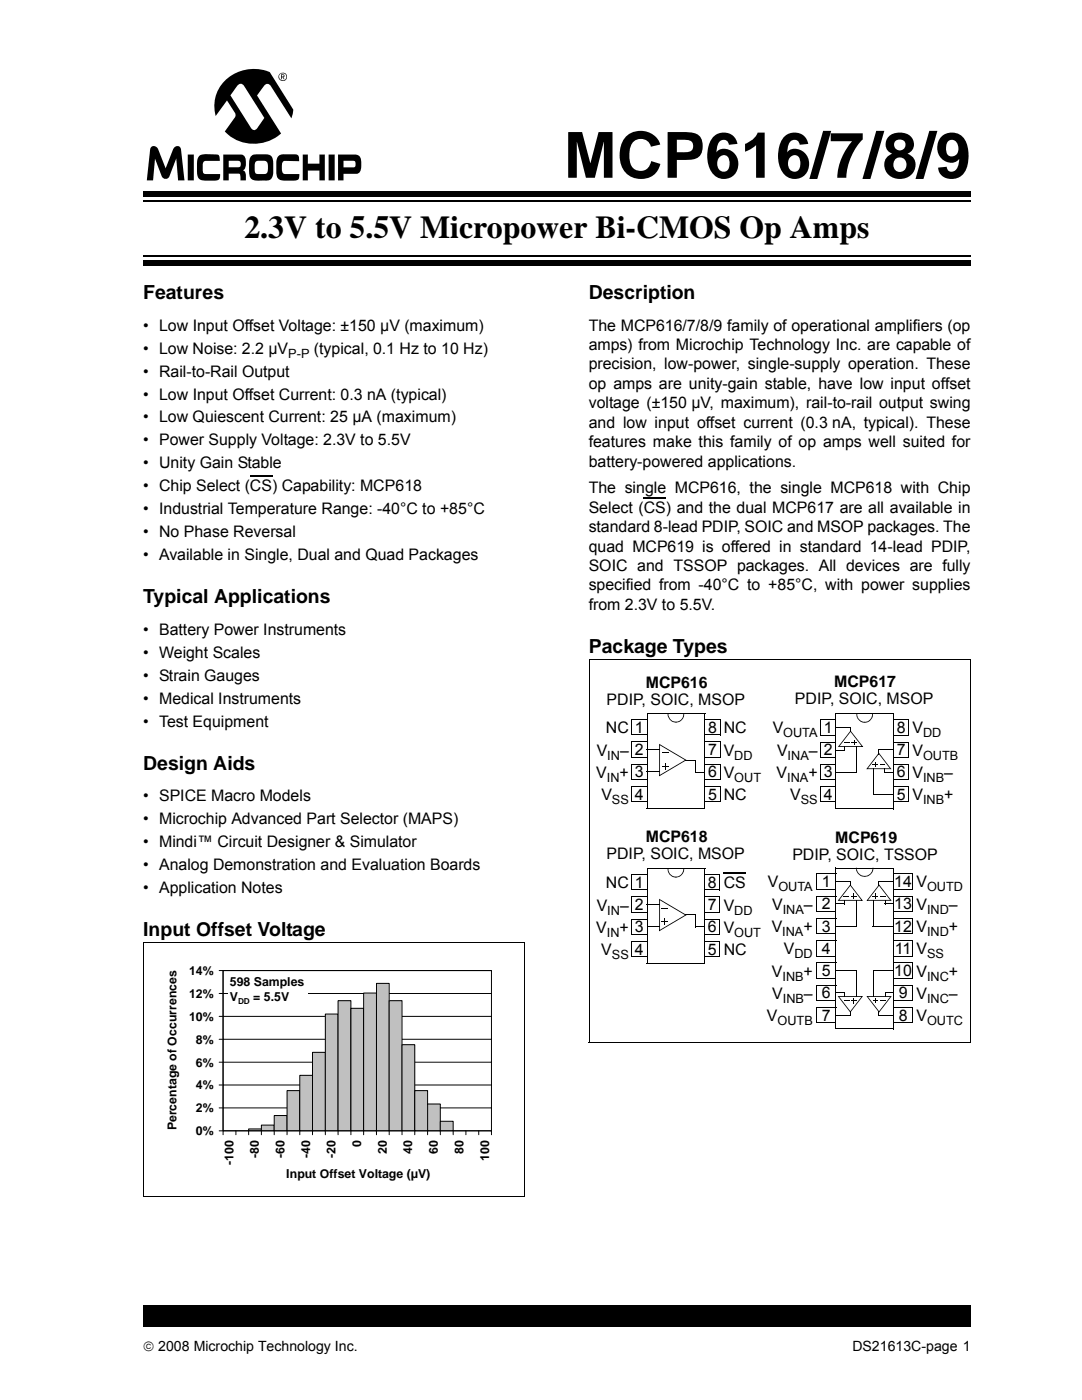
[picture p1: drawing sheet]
<svg xmlns="http://www.w3.org/2000/svg" width="216mm" height="279mm" viewBox="0 0 216 279" stroke-linecap="round" stroke-linejoin="round" font-family="sans-serif">
<g fill="#000">
<path d="M28.6 260.6h165.1v4.2h-165.1z"/>
<path d="M55.6 15.3a.84 .84 0 0 1 1.6 0 .84 .84 0 0 1-1.6 0zM67.5 30.8h3.3a1.37 1.37 0 0 1 1.3 1.8v.8a1.19 1.19 0 0 1-1 1.3h-2.6v1.3h-1zM65.6 30.8h1.2v5.2h-1.2zM44.7 16.3a8.3 8.3 0 0 1 9.1-1.9l4.7 7.5-.4 1.7-4-6.4a.77 .77 0 0 0-.7-.5 .77 .77 0 0 0-.8 .5l-1.3 1.9 4.8 7.5a8.2 8.2 0 0 1-11.2-.4l2-2.8a.87 .87 0 0 0-.1-1l-1.5-2.4-2.3 3.2a7.2 7.2 0 0 1 1.7-6.9zM60.4 30.8h1v1.9h2.3v-1.9h1.1v5.2h-1.1v-2h-2.3v2h-1zM55.6 31.1l.7-.3h2.4a.86 .86 0 0 1 1 1.1v.3l-2.8-.1a.79 .79 0 0 0-.7 1v.6a.87 .87 0 0 0 .7 1h2.8a.95 .95 0 0 1-.1 1 .95 .95 0 0 1-1 .3h-1.9a1.33 1.33 0 0 1-1.6-1.4l.1-2.5zM50.3 31l.6-.2h2.1a1.43 1.43 0 0 1 1.5 1.8v1.6a1.52 1.52 0 0 1-.4 1.5 1.52 1.52 0 0 1-1.6 .3h-.5a2.24 2.24 0 0 1-2-.5 5.9 5.9 0 0 1-.3-3.2l.2-.7zM44.6 30.8h3.4a1.2 1.2 0 0 1 1.1 1.6 1.45 1.45 0 0 1-.6 1.6l.5 .5 .1 1.5h-1.1v-.6a.53 .53 0 0 0-.4-.8h-2v1.4h-1zM39.7 31.2a4.7 4.7 0 0 1 3.2-.4 .77 .77 0 0 1 .8 .2 .77 .77 0 0 1 .2 .9v.2h-2.9a.66 .66 0 0 0-.6 .8v.8a.77 .77 0 0 0 .7 1h2.8a.97 .97 0 0 1-1.1 1.3h-1.9a1.47 1.47 0 0 1-1.6-1.8l.1-2.3zM37.5 30.8h1.2v5.2h-1.2zM30.1 29.5a.85 .85 0 0 1 .9-.3 .85 .85 0 0 1 .6 .6l1.4 3.8 1.5-3.8a.81 .81 0 0 1 .9-.7 .81 .81 0 0 1 .7 .9l.7 6h-1.3l-.3-4.4-1.4 3.5a.82 .82 0 0 1-.8 .6 .82 .82 0 0 1-.7-.6l-1.4-3.4-.4 4.3h-1.2zM55.7 15.3a.7 .7 0 0 0 1.4 0 .7 .7 0 0 0-1.4 0zM68.5 32.1v1.3h2.1a.77 .77 0 0 0-.1-1.3zM47.6 16.9l-1.6 2.1 4 6.4a.72 .72 0 0 0 .6 .5 .72 .72 0 0 0 .8-.4l1.3-2-4-6.3a.73 .73 0 0 0-1.1-.3zM51 32.3l-.2 1.7 .2 .6 1.8 .1a.79 .79 0 0 0 .7-1l-.1-.8a.73 .73 0 0 0-.7-.8h-1.2zM45.6 32.1v1.3h2a.68 .68 0 0 0 .4-.7 .68 .68 0 0 0-.5-.6zM56.1 14.8h.3a.29 .29 0 0 1 .4 .3 .29 .29 0 0 1-.3 .3l.3 .4h-.2l-.2-.4h-.2v.4h-.1zM56.2 15v.3l.4-.1v-.2z"/>
</g>
<path d="M49.9 95.1h4.4M128.5 99.3h4.4" fill="none" stroke="#000" stroke-width=".23"/>
<g fill="#fff">
<path d="M31.9 189.9h69.6v47.1h-69.6z"/>
<path d="M32.3 190.3h68.8v46.2h-68.8z"/>
<path d="M44.5 193.7h53.6v32h-53.6z"/>
</g>
<path d="M44.5 193.7h53.6v32h-53.6zM44.5 198.3h53.6M44.5 193.7h53.6M44.5 216.5h53.6M44.5 212h53.6M44.5 207.4h53.6M44.5 202.8h53.6M44.5 221.1h53.6M49.6 225.3h2.6v.4h-2.6z" fill="none" stroke="#000" stroke-width=".2"/>
<path d="M49.6 225.5h2.6" fill="none" stroke="#c0c0c0" stroke-width=".38"/>
<path d="M52.2 224.5h2.5v1.2h-2.5z" fill="#c0c0c0"/>
<path d="M52.2 224.5h2.5v1.2h-2.5z" fill="none" stroke="#000" stroke-width=".2"/>
<path d="M54.7 222.6h2.6v3.1h-2.6z" fill="#c0c0c0"/>
<path d="M54.7 222.6h2.6v3.1h-2.6z" fill="none" stroke="#000" stroke-width=".2"/>
<path d="M57.3 217.7h2.5v8h-2.5z" fill="#c0c0c0"/>
<path d="M57.3 217.7h2.5v8h-2.5z" fill="none" stroke="#000" stroke-width=".2"/>
<path d="M59.8 214.6h2.6v11.1h-2.6z" fill="#c0c0c0"/>
<path d="M59.8 214.6h2.6v11.1h-2.6z" fill="none" stroke="#000" stroke-width=".2"/>
<path d="M62.4 210h2.5v15.7h-2.5z" fill="#c0c0c0"/>
<path d="M62.4 210h2.5v15.7h-2.5z" fill="none" stroke="#000" stroke-width=".2"/>
<path d="M64.9 202.4h2.6v23.3h-2.6z" fill="#c0c0c0"/>
<path d="M64.9 202.4h2.6v23.3h-2.6z" fill="none" stroke="#000" stroke-width=".2"/>
<path d="M67.5 199.7h2.5v26h-2.5z" fill="#c0c0c0"/>
<path d="M67.5 199.7h2.5v26h-2.5z" fill="none" stroke="#000" stroke-width=".2"/>
<path d="M70 201.2h2.6v24.5h-2.6z" fill="#c0c0c0"/>
<path d="M70 201.2h2.6v24.5h-2.6z" fill="none" stroke="#000" stroke-width=".2"/>
<path d="M72.6 198.2h2.5v27.5h-2.5z" fill="#c0c0c0"/>
<path d="M72.6 198.2h2.5v27.5h-2.5z" fill="none" stroke="#000" stroke-width=".2"/>
<path d="M75.1 196.3h2.6v29.4h-2.6z" fill="#c0c0c0"/>
<path d="M75.1 196.3h2.6v29.4h-2.6z" fill="none" stroke="#000" stroke-width=".2"/>
<path d="M77.7 199.7h2.5v26h-2.5z" fill="#c0c0c0"/>
<path d="M77.7 199.7h2.5v26h-2.5z" fill="none" stroke="#000" stroke-width=".2"/>
<path d="M80.2 208.5h2.6v17.2h-2.6z" fill="#c0c0c0"/>
<path d="M80.2 208.5h2.6v17.2h-2.6z" fill="none" stroke="#000" stroke-width=".2"/>
<path d="M82.8 217.7h2.5v8h-2.5z" fill="#c0c0c0"/>
<path d="M82.8 217.7h2.5v8h-2.5z" fill="none" stroke="#000" stroke-width=".2"/>
<path d="M85.3 220.3h2.6v5.4h-2.6z" fill="#c0c0c0"/>
<path d="M85.3 220.3h2.6v5.4h-2.6z" fill="none" stroke="#000" stroke-width=".2"/>
<path d="M87.9 223.8h2.5v1.9h-2.5z" fill="#c0c0c0"/>
<g fill="none" stroke="#000" stroke-width=".2">
<path d="M43.7 193.7h.8v32.8M43.7 198.3h.8M43.7 216.5h.8M43.7 212h.8M43.7 207.4h.8M43.7 202.8h.8M43.7 225.7h54.4v.8M43.7 221.1h.8M47.1 225.7v.8M49.6 225.7v.8M52.2 225.7v.8M54.7 225.7v.8"/>
<path d="M57.3 225.7v.8M59.8 225.7v.8M62.4 225.7v.8M64.9 225.7v.8M67.5 225.7v.8M70 225.7v.8M72.6 225.7v.8M75.1 225.7v.8M77.7 225.7v.8M80.2 225.7v.8M82.8 225.7v.8M85.3 225.7v.8"/>
<path d="M87.9 225.7v.8M87.9 223.8h2.5v1.9h-2.5zM90.4 225.7v.8M93 225.7v.8M95.5 225.7v.8"/>
</g>
<path d="M45.4 194.4h16v6.7h-16z" fill="#fff"/>
<g fill="none" stroke="#000" stroke-width=".2">
<path d="M117.6 131.7h76.1M117.6 131.6v76.4M193.6 131.7v76.3M126 146.7h3.1M126 151.1h3.1M126 155.6h3.1M126.1 143.6h3.1M126.1 148.1h3.1M126.1 152.5h3.1M126.1 157h3.1M126.1 143.6v3.1M126.1 148v3.1"/>
<path d="M126.1 152.4v3.2M126.1 156.9v3.1M129.1 149.6h2.6M129.1 154.1h2.6M129.1 142.5h11.6M129.1 142.4v19M136.7 151.7h2.1M138.7 151.7v2.5M140.6 146.7h3.1M140.6 151.1h3.1M140.6 155.6h3.1M140.6 142.5v18.9"/>
<path d="M140.7 143.6v3.1M140.7 148v3.1M140.7 152.4v3.2M140.7 156.9v3.1M140.7 143.6h3.1M140.7 148.1h3.1M140.7 152.5h3.1M140.7 157h3.1M143.7 143.6v3.2M143.7 148.1v3.1M143.7 152.5v3.2M143.7 157v3.1"/>
<path d="M163.7 151.2h3.1M163.7 155.6h3.1M163.7 146.7h3.1M163.7 152.5h3.2M163.7 157h3.2M163.7 143.7h3.2M163.7 148.1h3.2M163.7 143.6v3.1M163.7 148v3.2M163.7 152.5v3.1M163.7 156.9v3.1M166.8 142.5h11.6"/>
<path d="M166.8 142.4v19M166.8 154.1h4.1M166.9 145.2h2.9M170.9 149v5.2M174.2 158.6h4M174.2 153.4v5.2M175.3 149.6h2.9M178.2 151.2h3.1M178.2 155.6h3.1M178.2 146.7h3.1M178.3 152.5h3.1M178.3 157h3.1"/>
<path d="M178.3 142.5v19M178.3 143.7h3.1M178.3 148.1h3.1M181.3 143.7v3.1M181.3 148.1v3.2M181.3 152.5v3.2M181.3 157v3.1M126 160h3.1M126 177.6h3.1M126.1 174.6h3.1M126.1 179h3.1M126.1 174.5v3.1"/>
<path d="M126.1 178.9v3.2M129 161.4h11.6M129.1 173.4h11.6M129.1 173.3v19M140.5 177.6h3.1M140.6 160h3.1M140.6 174.6h3.1M140.6 179h3.1M140.6 174.5v3.1M140.6 178.9v3.2M140.6 173.4v19M143.6 174.6v3.1"/>
<path d="M143.6 179v3.1M162.9 177.5h3.9M163 174.4h3.9M163 178.9h3.9M163 174.3v3.2M163 178.8v3.1M163.7 160h3.1M166.7 161.4h11.6M166.8 175.9h3M166.8 174.4v3.1M166.8 178.9v3.1M166.8 173.2v32.2"/>
<path d="M166.8 173.2h11.6M170.8 179.6v5.3M174.3 179.6v5.3M175.3 175.9h3M178.2 160h3.1M178.2 177.5h3.9M178.3 173.2v32.2M178.3 174.4h3.9M178.3 178.9h3.9M182.1 174.4v3.1M182.1 178.9v3.1M28.7 188.1h76.1"/>
<path d="M28.7 188v50.7M104.7 188.1v50.7M126 182.1h3.1M126 186.5h3.1M126 190.9h3.1M126.1 183.5h3.1M126.1 187.9h3.1M126.1 183.4v3.1M126.1 187.8v3.1M129 192.3h11.6M129.1 180.5h2.6M129.1 185h2.6"/>
<path d="M136.7 182.6h2.1M138.7 182.6v2.5M140.5 182.1h3.1M140.5 186.5h3.1M140.5 190.9h3.1M140.6 183.5h3.1M140.6 187.9h3.1M140.6 183.4v3.1M140.6 187.8v3.1M143.6 183.5v3.1M143.6 187.9v3.1M162.9 181.9h3.9"/>
<path d="M162.9 186.4h3.9M162.9 190.8h3.9M162.9 195.2h3.9M162.9 199.7h3.9M163 183.3h3.9M163 187.7h3.9M163 192.2h3.9M163 196.6h3.9M163 183.2v3.2M163 187.7v3.1M163 192.1v3.1M163 196.5v3.2"/>
<path d="M166.7 184.8h4.2M166.7 193.7h4.2M166.8 183.3v3.1M166.8 187.7v3.2M166.8 192.2v3.1M166.8 196.6v3.1M170.8 193.7v5.2M174.2 184.8h4.2M174.2 193.7h4.1M174.3 193.7v5.2M178.2 181.9h3.9M178.2 186.4h3.9"/>
<path d="M178.2 190.8h3.9M178.2 195.2h3.9M178.2 199.7h3.9M178.3 183.3h3.9M178.3 187.7h3.9M178.3 192.2h3.9M178.3 196.6h3.9M182.1 183.3v3.1M182.1 187.7v3.2M182.1 192.2v3.1M182.1 196.6v3.1M117.5 208h76.1"/>
<path d="M162.9 204.1h3.9M163 201.1h3.9M163 201v3.1M166.7 205.4h11.6M166.8 202.6h3M166.8 201.1v3.1M175.3 202.6h2.9M178.2 204.1h3.9M178.3 201.1h3.9M182.1 201.1v3.1M28.6 238.7h76.1"/>
</g>
<g fill="#000">
<path d="M131.7 148.5l5.3 3.2-.2 .1-5.2-3.1zM132 153h1.4v.1h-1.4zM132 150.1h1.4v.2h-1.4zM132.6 152.4h.2v1.3h-.2zM133.2 142.4l.2 .1zM133.2 142.5h.2v.3h-.2zM133.2 142.8h.2l.1 .3-.2 .1zM134.9 144l.1 .2zM133.3 143.2l.2-.1 .5 .7 .9 .2v.2h-.3a1.66 1.66 0 0 1-1.3-1zM134.8 144l.1 .2zM134.9 144h.3v.2h-.3zM135.2 144l.3-.1v.2l-.3 .1z"/>
<path d="M136.4 142.4l.1 .1zM136.4 142.5h.1a1.7 1.7 0 0 1-1 1.6l-.1-.2 .6-.3 .3-.5zM131.5 148.4l.2 .2v6.2h-.2l5.3-3.2 .1 .2-5.4 3.1zM138.7 154h2v.2h-2zM166.8 149.6v.2zM166.8 154.1v.1zM166.8 145.1l.1 .2zM166.8 149.6h1.8v.2h-1.8zM169.7 145.8l.1 .2-2.4 3-.1-.1zM168.4 148.1h1v.2h-1zM168.4 149.7l.2 .1zM168.4 148.9h.2v.8h-.2z"/>
<path d="M169.4 148.1l.1 .2zM169.7 146l.1 .1zM169.7 145.1h.1v.9h-.1zM169.7 146l.1-.1 2.5 3.2h-5.1l.2-.2h4.7v.2zM169.9 148.1h1v.2h-1zM170.4 148.6l.1 .1zM170.4 147.6h.1v1h-.1zM170.8 148.9l.1 .1zM170.9 142.4l.1 .1zM170.9 148.1l.1 .2zM170.9 142.5h.1l.1 .3h-.2zM170.9 142.8h.2l.1 .3-.2 .1z"/>
<path d="M172.6 144.1v.1zM171 143.2l.2-.1 .3 .5 .5 .4 .6 .1-.1 .1a1.67 1.67 0 0 1-1.5-1zM172.4 144.1l.2 .1zM172.5 144.1l.3-.1 .1 .2h-.3zM172.8 144l.3-.1 .1 .2-.3 .1zM174 142.4l.2 .1zM174.1 152.5l.1 .2zM174.1 153.4h.2zM174 142.5h.2l-.1 .7-.4 .5-.5 .4-.1-.1 .5-.4 .3-.5zM174.2 152.5h1v.2h-1zM174.6 153l.1 .1zM174.6 152.1h.1v.9h-.1z"/>
<path d="M175.3 150.5h.1zM175.3 149.6h.1v.9h-.1zM175.3 150.3l.1 .1-2.4 3.1v-.2h4.7l.2 .2h-5.1zM175.6 152.5l.1 .2zM175.7 152.5h1v.2h-1zM176.5 154.1l.1 .1zM176.5 153.4h.1v.7h-.1zM176.5 154.1h1.7v.1h-1.7zM175.4 150.2l2.4 3.2-.1 .1-2.4-3.1zM178.2 149.6l.1 .1zM178.2 154.1l.1 .1zM178.2 158.5l.1 .1z"/>
<path d="M131.7 179.5l5.3 3.1-.2 .1-5.2-3.1zM133.2 173.3l.2 .1zM133.2 173.4h.2v.3h-.2zM133.2 173.7h.2l.1 .3-.2 .1zM134.9 175v.1zM133.3 174.1l.2-.1 .3 .5 .5 .4 .6 .1v.1l-1-.3zM134.8 175l.1 .1zM134.9 175l.3-.1v.2h-.3zM135.1 174.9l.3-.1 .1 .2-.3 .1zM136.4 173.3l.1 .1zM136.4 173.4h.1a1.76 1.76 0 0 1-1 1.6l-.1-.1 .5-.4 .3-.5zM169.7 176.5v.2l-2.3 3-.1-.1z"/>
<path d="M168.4 178.8h1v.1h-1zM169.6 175.9h.2v.9h-.2zM169.6 176.7l.1-.1 2.5 3.2h-5l.1-.2h4.7v.2zM169.9 178.8h1v.1h-1zM170.3 178.4h.2v1h-.2zM170.8 173.2h.2zM170.8 173.3l.2-.1v.4h-.2zM170.8 173.6l.2-.1 .1 .4h-.2zM172.6 174.8v.2zM170.9 173.9l.2-.1 .5 .7 1 .3-.1 .2a1.85 1.85 0 0 1-1.6-1.1zM172.5 174.8l.1 .2zM172.6 174.8h.3v.1l-.3 .1z"/>
<path d="M172.8 174.8l.4-.1v.2h-.3zM174.2 178.8h1v.1h-1zM174.1 173.2l.2 .1zM174.1 173.2l.2 .1a1.79 1.79 0 0 1-1.1 1.6l-.1-.2 .6-.3 .3-.6zM174.6 178.4h.2v1h-.2zM175.3 175.9h.2v.9h-.2zM175.3 176.6l.2 .1-2.4 3.1v-.2h4.7l.1 .2h-5zM175.7 178.8h1v.1h-1zM175.4 176.5l2.4 3.1-.1 .1-2.4-3zM132 183.8h1.3v.2h-1.3zM132 181.2h1.3v.1h-1.3zM132.5 183.2h.2v1.4h-.2z"/>
<path d="M131.5 179.4l.2 .1v6.2h-.2l5.3-3.2 .1 .2-5.4 3.2zM138.7 184.9h2v.2h-2zM166.7 180.3h1.9v.2h-1.9zM166.7 198.1h1.9v.1h-1.9zM167.3 198.9l.1-.1 2.3 3.1v.2zM168.4 179.6h.2v.9h-.2zM168.4 199.6h1v.2h-1zM168.4 198.1h.2v.8h-.2zM169.9 199.6h1v.2h-1zM174.2 199.6l.1 .2zM174.2 198.9h.1zM174.3 199.6h.9v.2h-.9z"/>
<path d="M174.6 199.2l.2 .1zM175.7 199.6v.2zM175.7 199.6h1v.2h-1zM176.5 180.3h1.9v.2h-1.9zM176.5 179.6h.2v.9h-.2zM176.5 198.1h1.8v.1h-1.8zM176.5 198.1l.2 .1zM176.5 198.2h.2v.7h-.2zM177.7 198.8l.1 .1-2.4 3.2-.1-.2zM178.3 198.1l.1 .1zM178.3 193.7l.1 .1zM167.2 198.8h5l-2.5 3.2-.1-.1 2.4-3.1v.2h-4.7z"/>
<path d="M169.6 201.8h.2v.9h-.2zM170.3 199.2h.2v1h-.2zM174.6 199.3h.2v.9h-.2zM175.3 201.8h.2zM175.3 201.8h.2v.9h-.2zM172.9 198.8h5l-.1 .2h-4.7v-.2l2.4 3.1-.2 .1zM178.2 202.6l.1 .1z"/>
</g>
<path d="M144.4 174.3h4.4" fill="none" stroke="#000" stroke-width=".23"/>
<path d="M28.6 37.7h165.1v5.5h-165.1z" fill="#fff"/>
<path d="M28.6 40.1h165.1" fill="none" stroke="#000" stroke-width=".36"/>
<path d="M28.6 38.1h165.1v1.1h-165.1z" fill="#000"/>
<path d="M28.6 49.5h165.1v5.6h-165.1z" fill="#fff"/>
<path d="M28.6 51h165.1" fill="none" stroke="#000" stroke-width=".36"/>
<path d="M28.6 52h165.1v1h-165.1z" fill="#000"/>
<text font-size="12.7" x="112.5" y="35.5">MCP616/7/8/9</text>
<text font-size="6.3" x="48.8" y="47.4">2.3V to 5.5V Micropower Bi-CMOS Op Amps</text>
<g font-size="3.9">
<text x="28.6" y="59.7">Features</text>
<text x="117.5" y="59.7">Description</text>
<text x="28.6" y="120.4">Typical Applications</text>
<text x="117.5" y="130.3">Package Types</text>
<text x="28.6" y="153.6">Design Aids</text>
<text x="28.6" y="186.7">Input Offset Voltage</text>
</g>
<g font-size="3.2">
<text x="28.6" y="66">• Low Input Offset Voltage: ±150 µV (maximum)</text>
<text x="117.5" y="66">The MCP616/7/8/9 family of operational amplifiers (op</text>
<text x="28.6" y="70.5">• Low Noise: 2.2 µV</text>
<text x="62.7" y="70.5">(typical, 0.1 Hz to 10 Hz)</text>
<text x="117.5" y="69.8">amps) from Microchip Technology Inc. are capable of</text>
<text x="28.6" y="75.1">• Rail-to-Rail Output</text>
<text x="117.5" y="73.7">precision, low-power, single-supply operation. These</text>
<text x="117.5" y="77.6">op amps are unity-gain stable, have low input offset</text>
<text x="28.6" y="79.7">• Low Input Offset Current: 0.3 nA (typical)</text>
<text x="117.5" y="81.5">voltage (±150 µV, maximum), rail-to-rail output swing</text>
<text x="28.6" y="84.3">• Low Quiescent Current: 25 µA (maximum)</text>
<text x="28.6" y="88.9">• Power Supply Voltage: 2.3V to 5.5V</text>
<text x="117.5" y="85.4">and low input offset current (0.3 nA, typical). These</text>
<text x="117.5" y="89.3">features make this family of op amps well suited for</text>
<text x="28.6" y="93.5">• Unity Gain Stable</text>
<text x="117.5" y="93.1">battery-powered applications.</text>
<text x="28.6" y="98.1">• Chip Select (CS) Capability: MCP618</text>
<text x="117.5" y="98.4">The single MCP616, the single MCP618 with Chip</text>
<text x="28.6" y="102.7">• Industrial Temperature Range: -40°C to +85°C</text>
<text x="28.6" y="107.3">• No Phase Reversal</text>
<text x="117.5" y="106.2">standard 8-lead PDIP, SOIC and MSOP packages. The</text>
<text x="117.5" y="102.3">Select (CS) and the dual MCP617 are all available in</text>
<text x="28.6" y="111.8">• Available in Single, Dual and Quad Packages</text>
<text x="117.5" y="110.1">quad MCP619 is offered in standard 14-lead PDIP,</text>
<text x="117.5" y="113.9">SOIC and TSSOP packages. All devices are fully</text>
<text x="117.5" y="117.8">specified from -40°C to +85°C, with power supplies</text>
<text x="117.5" y="121.7">from 2.3V to 5.5V.</text>
<text x="28.6" y="126.6">• Battery Power Instruments</text>
<text x="28.6" y="131.2">• Weight Scales</text>
<text x="28.6" y="135.8">• Strain Gauges</text>
<text x="128.9" y="137.4">MCP616</text>
<text x="166.5" y="137.2">MCP617</text>
<text x="28.6" y="140.4">• Medical Instruments</text>
<text x="121" y="140.7">PDIP, SOIC, MSOP</text>
<text x="158.6" y="140.5">PDIP, SOIC, MSOP</text>
<text x="28.6" y="145">• Test Equipment</text>
<text x="120.9" y="146.2">NC</text>
<text x="126.7" y="146.2">1</text>
<text x="141.3" y="146.2">8</text>
<text x="144.4" y="146.3">NC</text>
<text x="154.2" y="146.3">V</text>
<text x="164.4" y="146.3">1</text>
<text x="178.9" y="146.3">8</text>
<text x="182.1" y="146.3">V</text>
<text x="119" y="155.2">V</text>
<text x="119.1" y="150.9">V</text>
<text x="123.6" y="155.2">+</text>
<text x="123.7" y="150.9">–</text>
<text x="126.7" y="150.7">2</text>
<text x="126.7" y="155.1">3</text>
<text x="141.3" y="150.7">7</text>
<text x="141.3" y="155.1">6</text>
<text x="144.4" y="150.9">V</text>
<text x="144.4" y="155.2">V</text>
<text x="155" y="155.3">V</text>
<text x="155" y="150.9">V</text>
<text x="161.3" y="155.3">+</text>
<text x="161.4" y="150.9">–</text>
<text x="164.4" y="150.7">2</text>
<text x="164.4" y="155.2">3</text>
<text x="178.9" y="150.7">7</text>
<text x="178.9" y="155.2">6</text>
<text x="182.1" y="150.9">V</text>
<text x="182.1" y="155.2">V</text>
<text x="188.4" y="155.2">–</text>
<text x="28.6" y="159.8">• SPICE Macro Models</text>
<text x="120" y="159.7">V</text>
<text x="126.7" y="159.6">4</text>
<text x="141.3" y="159.6">5</text>
<text x="144.4" y="159.6">NC</text>
<text x="157.6" y="159.7">V</text>
<text x="164.4" y="159.6">4</text>
<text x="178.9" y="159.6">5</text>
<text x="182.1" y="159.6">V</text>
<text x="188.4" y="159.6">+</text>
<text x="28.6" y="164.4">• Microchip Advanced Part Selector (MAPS)</text>
<text x="28.6" y="169">• Mindi™ Circuit Designer &amp; Simulator</text>
<text x="28.6" y="173.6">• Analog Demonstration and Evaluation Boards</text>
<text x="121" y="171.4">PDIP, SOIC, MSOP</text>
<text x="128.9" y="168">MCP618</text>
<text x="158.1" y="171.6">PDIP, SOIC, TSSOP</text>
<text x="166.7" y="168.2">MCP619</text>
<text x="28.6" y="178.2">• Application Notes</text>
<text x="120.9" y="177.2">NC</text>
<text x="126.7" y="177.2">1</text>
<text x="141.2" y="177.2">8</text>
<text x="144.4" y="177.2">CS</text>
<text x="153.2" y="177">V</text>
<text x="164" y="177">1</text>
<text x="178.4" y="177">14</text>
<text x="182.9" y="177.1">V</text>
<text x="119.1" y="181.8">V</text>
<text x="123.7" y="181.8">–</text>
<text x="126.7" y="181.6">2</text>
<text x="141.2" y="181.6">7</text>
<text x="144.4" y="181.8">V</text>
<text x="154.1" y="181.7">V</text>
<text x="160.4" y="181.7">–</text>
<text x="164" y="181.5">2</text>
<text x="164" y="185.9">3</text>
<text x="178.4" y="181.5">13</text>
<text x="178.4" y="185.9">12</text>
<text x="182.9" y="186">V</text>
<text x="182.9" y="181.7">V</text>
<text x="189.4" y="181.7">–</text>
<text x="189.4" y="186">+</text>
<text x="119" y="186.2">V</text>
<text x="120" y="190.6">V</text>
<text x="123.6" y="186.2">+</text>
<text x="126.7" y="186.1">3</text>
<text x="126.7" y="190.5">4</text>
<text x="141.2" y="186.1">6</text>
<text x="141.2" y="190.5">5</text>
<text x="144.4" y="186.1">V</text>
<text x="144.4" y="190.5">NC</text>
<text x="154" y="186">V</text>
<text x="156.4" y="190.4">V</text>
<text x="160.3" y="186">+</text>
<text x="164" y="190.4">4</text>
<text x="178.5" y="190.4">11</text>
<text x="182.9" y="190.4">V</text>
<text x="154" y="195">V</text>
<text x="160.3" y="195">+</text>
<text x="164" y="194.8">5</text>
<text x="178.4" y="194.8">10</text>
<text x="182.9" y="195">V</text>
<text x="189.4" y="195">+</text>
<text x="153" y="203.8">V</text>
<text x="154.1" y="199.3">V</text>
<text x="160.4" y="199.3">–</text>
<text x="164" y="199.2">6</text>
<text x="164" y="203.7">7</text>
<text x="179.3" y="199.2">9</text>
<text x="179.3" y="203.7">8</text>
<text x="182.9" y="199.3">V</text>
<text x="182.9" y="203.7">V</text>
<text x="189.4" y="199.3">–</text>
</g>
<g font-size="2.8">
<text x="28.6" y="269.5">© 2008 Microchip Technology Inc.</text>
<text x="170.1" y="269.5">DS21613C-page 1</text>
</g>
<g font-size="2.5">
<text x="57.5" y="71.4">P-P</text>
<text x="156.3" y="147.1">OUTA</text>
<text x="184.2" y="147.2">DD</text>
<text x="121.2" y="151.7">IN</text>
<text x="146.5" y="151.7">DD</text>
<text x="146.5" y="156">OUT</text>
<text x="157.2" y="151.7">INA</text>
<text x="184.2" y="151.7">OUTB</text>
<text x="121.1" y="156">IN</text>
<text x="122.1" y="160.5">SS</text>
<text x="157.1" y="156.1">INA</text>
<text x="159.8" y="160.5">SS</text>
<text x="184.2" y="156">INB</text>
<text x="184.2" y="160.4">INB</text>
<text x="155.3" y="177.8">OUTA</text>
<text x="185" y="177.9">OUTD</text>
<text x="121.2" y="182.6">IN</text>
<text x="146.5" y="182.6">DD</text>
<text x="156.2" y="182.5">INA</text>
<text x="185" y="182.5">IND</text>
<text x="121.1" y="186.9">IN</text>
<text x="122.1" y="191.4">SS</text>
<text x="146.5" y="186.9">OUT</text>
<text x="156.1" y="186.8">INA</text>
<text x="158.5" y="191.2">DD</text>
<text x="185" y="186.8">IND</text>
<text x="185" y="191.2">SS</text>
<text x="37.7" y="194.6">14%</text>
<text x="45.9" y="196.8">598 Samples</text>
<text x="156.1" y="195.8">INB</text>
<text x="185" y="195.8">INC</text>
<text x="37.7" y="203.7">10%</text>
<text x="37.7" y="199.2">12%</text>
<text x="45.9" y="199.8">V</text>
<text x="50.5" y="199.8">= 5.5V</text>
<text x="156.2" y="200.1">INB</text>
<text x="185" y="200.1">INC</text>
<text x="39.1" y="208.3">8%</text>
<text x="155.2" y="204.6">OUTB</text>
<text x="185" y="204.5">OUTC</text>
<text x="39.1" y="212.9">6%</text>
<text x="39.1" y="222">2%</text>
<text x="39.1" y="217.4">4%</text>
<text x="35.2" y="225.6" transform="rotate(-90 35.2 225.6)">Percentage of Occurrences</text>
<text x="39.1" y="226.6">0%</text>
<text x="46.6" y="232.5" transform="rotate(-90 46.6 232.5)">-100</text>
<text x="51.7" y="231.1" transform="rotate(-90 51.7 231.1)">-80</text>
<text x="56.8" y="231.1" transform="rotate(-90 56.8 231.1)">-60</text>
<text x="61.9" y="231.1" transform="rotate(-90 61.9 231.1)">-40</text>
<text x="67" y="231.1" transform="rotate(-90 67 231.1)">-20</text>
<text x="72.1" y="229" transform="rotate(-90 72.1 229)">0</text>
<text x="77.2" y="230.3" transform="rotate(-90 77.2 230.3)">20</text>
<text x="82.3" y="230.3" transform="rotate(-90 82.3 230.3)">40</text>
<text x="87.4" y="230.3" transform="rotate(-90 87.4 230.3)">60</text>
<text x="92.5" y="230.3" transform="rotate(-90 92.5 230.3)">80</text>
<text x="97.6" y="231.7" transform="rotate(-90 97.6 231.7)">100</text>
<text x="57.1" y="235.1">Input Offset Voltage (µV)</text>
</g>
<text font-size="1.6" x="47.5" y="200.3">DD</text>
</svg>
